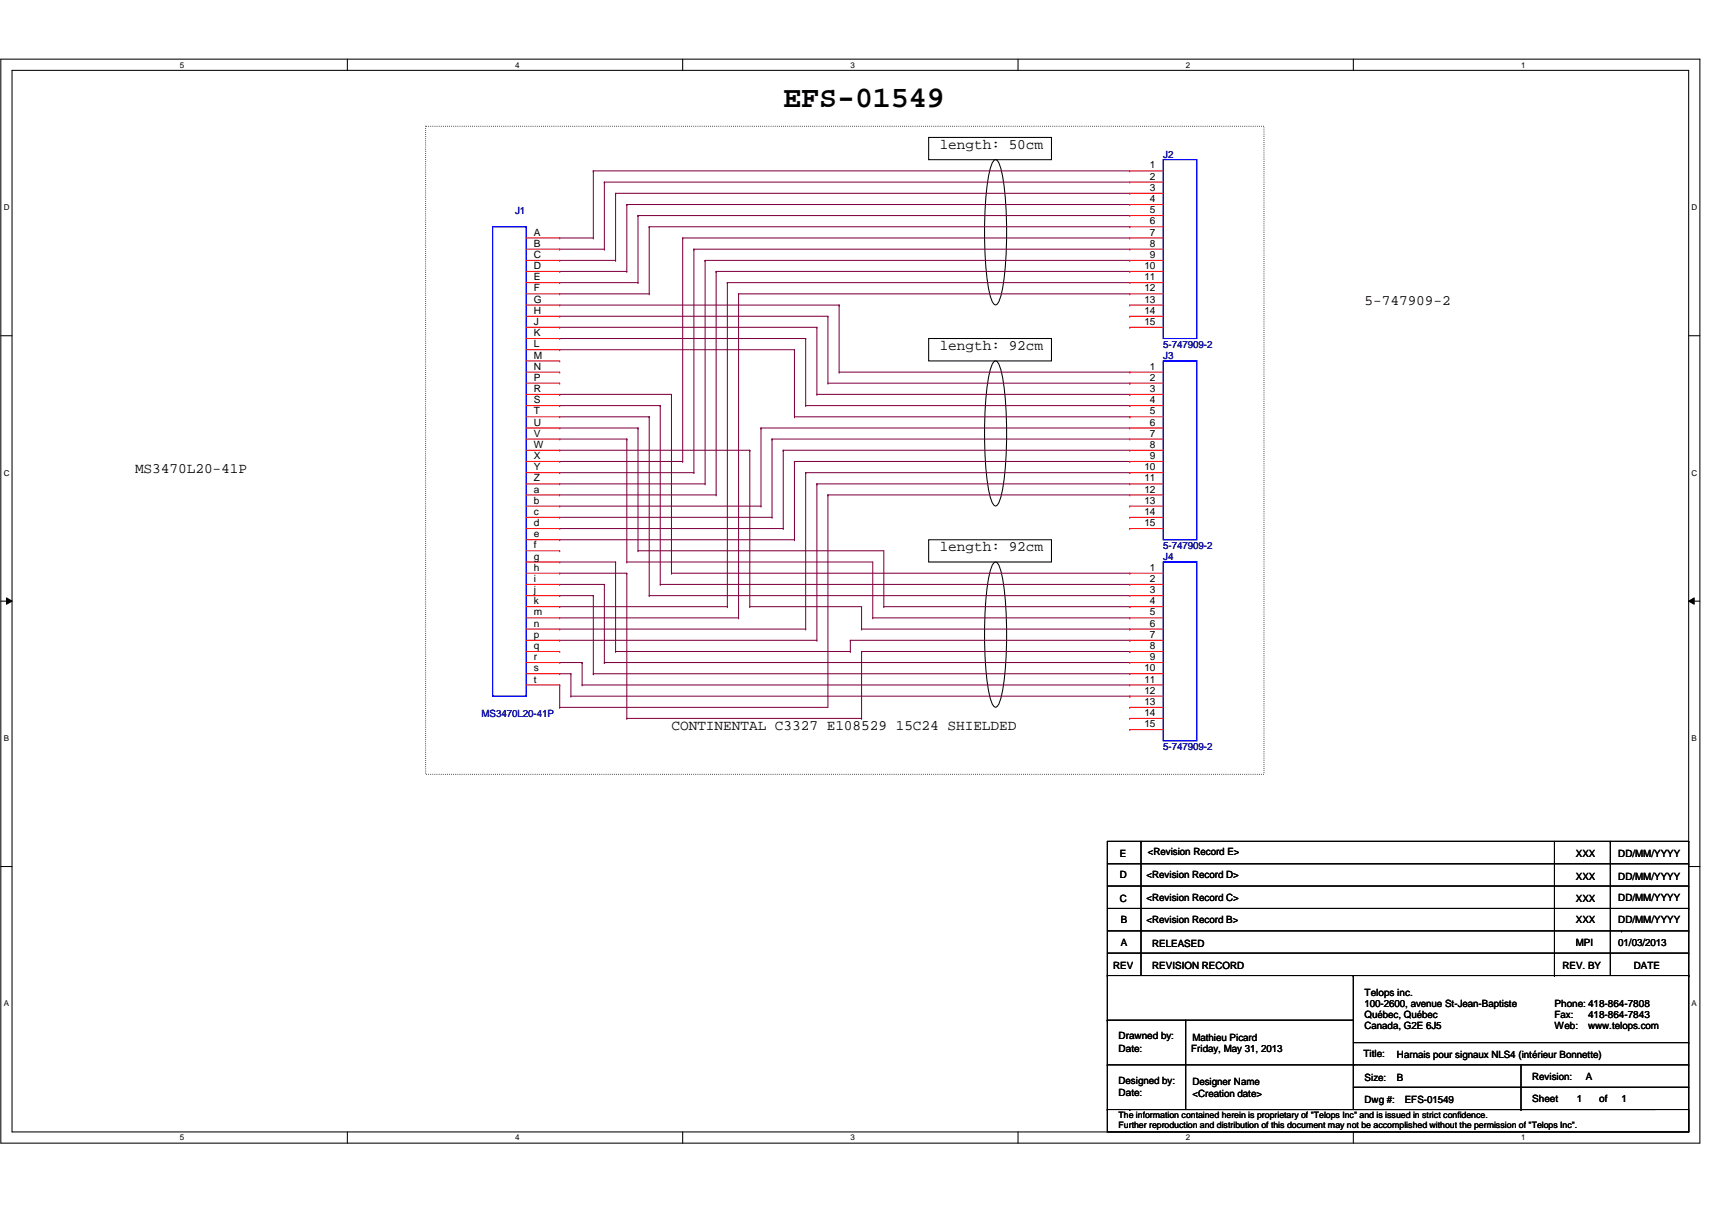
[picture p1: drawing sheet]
<svg xmlns="http://www.w3.org/2000/svg" width="420mm" height="297mm" viewBox="0 0 420 297" stroke-linecap="round" stroke-linejoin="round" font-family="sans-serif">
<path d="M.2 14.5h417v266.1h-417zM3 17.3h411.4v260.6h-411.4z" fill="none" stroke="#000" stroke-width=".25"/>
<g fill="#fff">
<path d="M44.1 14.8h1.1v2.2h-1.1z"/>
<path d="M44.1 278.2h1.1v2.2h-1.1z"/>
</g>
<path d="M85.2 14.5v2.8M85.2 277.9v2.7" fill="none" stroke="#000" stroke-width=".25"/>
<g fill="#fff">
<path d="M126.4 14.8h1.1v2.2h-1.1z"/>
<path d="M126.4 278.2h1.1v2.2h-1.1z"/>
</g>
<path d="M167.5 14.5v2.8M167.5 277.9v2.7" fill="none" stroke="#000" stroke-width=".25"/>
<g fill="#fff">
<path d="M208.7 14.8h1.1v2.2h-1.1z"/>
<path d="M208.7 278.2h1.1v2.2h-1.1z"/>
</g>
<path d="M249.8 14.5v2.8M249.8 277.9v2.7" fill="none" stroke="#000" stroke-width=".25"/>
<g fill="#fff">
<path d="M291 14.8h1.1v2.2h-1.1z"/>
<path d="M291 278.2h1.1v2.2h-1.1z"/>
</g>
<path d="M332.1 14.5v2.8M332.1 277.9v2.7" fill="none" stroke="#000" stroke-width=".25"/>
<g fill="#fff">
<path d="M373.3 14.8h1.1v2.2h-1.1z"/>
<path d="M373.3 278.2h1.1v2.2h-1.1z"/>
<path d="M.9 49.8h1.4v2.2h-1.4z"/>
<path d="M415.2 49.8h1.3v2.2h-1.3z"/>
<path d="M.9 115h1.4v2.2h-1.4z"/>
<path d="M415.2 115h1.3v2.2h-1.3z"/>
</g>
<path d="M.2 82.4h2.8M414.4 82.4h2.8" fill="none" stroke="#000" stroke-width=".25"/>
<g fill="#fff">
<path d="M.9 180.1h1.3v2.2h-1.3z"/>
<path d="M415.2 180.1h1.3v2.2h-1.3z"/>
</g>
<path d="M.2 147.6h2.8M1.6 146.8l1.4 .8-1.4 .7zM414.4 147.6l1.4-.8v1.5zM414.4 147.6h2.8" fill="none" stroke="#000" stroke-width=".25"/>
<path d="M1.6 146.8l1.4 .8-1.4 .7zM414.4 147.6l1.4-.8v1.5z" fill="#000"/>
<g fill="#fff">
<path d="M.9 245.3h1.3v2.2h-1.3z"/>
<path d="M415.2 245.3h1.3v2.2h-1.3z"/>
</g>
<g fill="none" stroke="#000" stroke-width=".25">
<path d="M227.9 33.7h30.2v5.5h-30.2zM244 39.3l.3-.1a2.18 2.18 0 0 1 1.2 1.8 84.1 84.1 0 0 1 1.1 25.6l-.8 5.5a3.9 3.9 0 0 1-1.5 2.7 2.18 2.18 0 0 1-1.2-1.8 84.1 84.1 0 0 1-1.2-23.8 26.6 26.6 0 0 1 1.8-9.5zM227.9 83.1h30.2v5.5h-30.2zM244 88.7l.3-.1a2.18 2.18 0 0 1 1.2 1.8 83.8 83.8 0 0 1 1.1 25.5l-.8 5.5a3.9 3.9 0 0 1-1.5 2.8 2.18 2.18 0 0 1-1.2-1.8 84 84 0 0 1-1.2-23.8 26.5 26.5 0 0 1 1.8-9.5zM227.9 132.5h30.2v5.5h-30.2zM244 138.1l.3-.1a2.18 2.18 0 0 1 1.2 1.8 84.1 84.1 0 0 1 1.1 25.5l-.8 5.5a3.9 3.9 0 0 1-1.5 2.8 2.18 2.18 0 0 1-1.2-1.8 84.1 84.1 0 0 1-1.2-23.9 26.6 26.6 0 0 1 1.8-9.5zM.2 212.7h2.8M271.8 217.5h142.6M271.8 212h142.6M280 206.5h.1M280 206.5v33M381.5 206.5v33"/>
<path d="M395.2 206.5h.1M395.2 206.5v33M414.4 217.5h.1M414.4 212h.1M414.4 206.5h.1M414.4 212.7h2.8M414.4 206.5v71.4M414.4 206.5h-142.6v65.9M271.8 239.5h.1M271.8 239.5h142.6M271.8 234h142.6M271.8 228.5h142.6"/>
<path d="M271.8 223h142.6M332.1 239.5h.1M332.1 239.5v32.9M381.5 239.5h.1M398 228.5h.1M414.4 239.5h.1M414.4 234h.1M414.4 228.5h.1M414.4 223h.1M271.8 250.4h.1M271.8 250.4h60.3M291 250.4h.1"/>
<path d="M291 250.4v22M332.1 255.9h82.3M414.4 255.9h.1M271.8 272.4h142.6v5.5h-142.6zM271.8 272.4h.1M271.8 261.4h.1M271.8 261.4h142.6M277.3 272.4h.1M277.3 272.4h128.9M332.1 266.9h82.3M373.3 272.4h.1M373.3 261.4v11"/>
<path d="M414.4 261.4h.1M414.4 266.9h.1"/>
</g>
<path d="M104.5 31h205.7v159.1h-205.7z" fill="none" stroke="#000" stroke-width=".25" stroke-dasharray="0 .5"/>
<g fill="none" stroke="#800040" stroke-width=".25">
<path d="M137.4 58.4h8.2M145.6 58.4h.1M145.6 42h.1M145.6 42v16.4M145.6 42h131.7M148.3 44.7h.1M148.3 44.7v16.5M148.3 44.7h129M151.1 47.5h.1M151.1 47.5v16.4M151.1 47.5h126.2M153.8 50.2h.1"/>
<path d="M153.8 50.2v16.4M153.8 50.2h123.5M156.6 52.9h.1M156.6 52.9v16.5M156.6 52.9h120.7M159.3 55.7h.1M159.3 55.7v16.4M159.3 55.7h118M167.5 58.4h.1M167.5 58.4h109.8M167.5 58.4v54.9M137.4 61.2h10.9"/>
<path d="M137.4 63.9h13.7M137.4 66.6h16.4M137.4 69.4h19.2M137.4 72.1h21.9M137.4 74.9h68.5M137.4 77.6h65.8M148.3 61.2h.1M151.1 63.9h.1M153.8 66.6h.1M156.6 69.4h.1M159.3 72.1h.1M170.3 61.2h.1"/>
<path d="M170.3 61.2h107M170.3 61.2v54.8M173 63.9h.1M173 63.9h104.3M173 63.9v54.9M175.8 66.6h.1M175.8 66.6h101.5M175.8 66.6v54.9M178.5 69.4h.1M178.5 69.4h98.8M178.5 69.4v79.5M181.3 72.1h.1"/>
<path d="M181.3 72.1h96M181.3 72.1v79.6M203.2 77.6h.1M203.2 77.6v16.5M205.9 74.9h.1M205.9 74.9v16.5M137.4 96.8h.1M137.4 80.3h63.1M137.4 96.8h27.4M137.4 83.1h60.3M137.4 99.6h24.6M137.4 85.9h57.6"/>
<path d="M162 99.6h.1M162 99.6v43.9M164.8 96.8h.1M164.8 96.8v43.9M195 85.9h.1M195 85.9v16.4M197.7 83.1h.1M197.7 99.6h.1M197.7 83.1v16.5M197.7 99.6h79.6M200.5 80.3h.1M200.5 96.8h.1"/>
<path d="M200.5 80.3v16.5M200.5 96.8h76.8M203.2 94.1h.1M203.2 94.1h74.1M205.9 91.4h.1M205.9 91.4h71.4M277.3 94.1h.1M277.3 96.8h.1M277.3 99.6h.1M137.4 113.3h30.1M137.4 116h32.9M137.4 118.8h35.6"/>
<path d="M137.4 102.3h21.9M137.4 105.1h19.2M137.4 107.8h16.4M137.4 110.5h46.6M153.8 107.8h.1M153.8 107.8v30.2M156.6 105.1h.1M156.6 105.1v30.1M159.3 102.3h.1M159.3 102.3v43.9M167.5 113.3h.1M170.3 116h.1"/>
<path d="M173 118.8h.1M184 110.5h.1M184 110.5v38.4M186.8 105.1h.1M186.8 105.1v19.1M186.8 105.1h90.5M189.5 107.8h.1M189.5 107.8v19.2M189.5 107.8h87.8M192.2 110.5h.1M192.2 110.5v19.3M192.2 110.5h85.1"/>
<path d="M195 102.3h.1M195 113.3h.1M195 113.3h82.3M195 113.3v19.2M195 102.3h82.3M197.7 116h.1M197.7 116h79.6M197.7 116v38.4M200.5 118.8h.1M200.5 118.8h76.8M200.5 118.8v38.4M277.3 102.3h.1"/>
<path d="M137.4 121.5h38.4M137.4 124.2h49.4M137.4 127h52.1M137.4 129.8h54.8M137.4 132.5h57.6M137.4 138h13.7M151.1 138h.1M151.1 138v21.9M153.8 138h.1M153.8 138h60.4v13.7M156.6 135.2h.1M156.6 135.2h60.3v13.7"/>
<path d="M175.8 121.5h.1M186.8 124.2h.1M189.5 127h.1M192.2 129.8h.1M195 132.5h.1M203.2 121.5h.1M203.2 121.5h74.1M203.2 121.5v52.2h-65.8M137.4 148.9h41.1M137.4 151.7h43.9M137.4 154.4h60.3M137.4 157.2h63.1"/>
<path d="M137.4 140.7h16.4M137.4 143.5h10.9M137.4 146.2h8.2M145.6 146.2h.1M145.6 146.2v19.2M148.3 143.5h.1M148.3 143.5v19.1M151.1 159.9h.1M151.1 159.9h57.6M153.8 140.7h.1M153.8 140.7v35.7M159.3 146.2h.1"/>
<path d="M159.3 146.2h118M162 143.5h.1M162 143.5h115.3M164.8 140.7h.1M164.8 140.7h112.5M178.5 148.9h.1M181.3 151.7h.1M184 148.9h.1M184 148.9h27.4v5.5M197.7 154.4h.1M200.5 157.2h.1M208.7 159.9h.1"/>
<path d="M208.7 157.2h.1M208.7 157.2h68.6M208.7 157.2v2.7M211.4 154.4h.1M211.4 159.9h.1M211.4 154.4h65.9M211.4 159.9v16.5M211.4 159.9h65.9M214.2 151.7h.1M214.2 151.7h63.1M216.9 148.9h.1M216.9 148.9h60.4"/>
<path d="M277.3 148.9h.1M277.3 151.7h.1M277.3 154.4h.1M277.3 157.2h.1M277.3 159.9h.1M137.4 173.7h.1M137.4 168.1h.1M137.4 162.6h5.5M137.4 165.4h2.7M137.4 168.1v5.6M140.1 165.4h.1M140.1 170.9h.1"/>
<path d="M140.1 165.4v5.5M140.1 170.9h137.2M142.9 162.6h.1M142.9 168.1h.1M142.9 162.6v5.5M142.9 168.1h134.4M145.6 165.4h.1M145.6 165.4h131.7M148.3 162.6h.1M148.3 162.6h129M153.8 176.4h.1M153.8 176.4h57.6"/>
<path d="M211.4 176.4h.1M277.3 170.9h.1"/>
</g>
<path d="M285.5 39.2h8.2v43.9h-8.2zM120.9 55.7h8.2v115.2h-8.2zM285.5 88.6h8.2v43.9h-8.2zM285.5 138h8.2v43.9h-8.2z" fill="none" stroke="#00f" stroke-width=".25"/>
<g fill="none" stroke="#f00" stroke-width=".25">
<path d="M129.1 58.4h8.3M137.4 58.4h.1M277.3 42h.1M277.3 44.7h.1M277.3 47.5h.1M277.3 50.2h.1M277.3 52.9h.1M277.3 55.7h.1M277.3 58.4h.1M277.3 42h8.2M277.3 44.7h8.2M277.3 47.5h8.2"/>
<path d="M277.3 50.2h8.2M277.3 52.9h8.2M277.3 55.7h8.2M277.3 58.4h8.2M129.1 61.2h8.3M129.1 63.9h8.3M129.1 66.6h8.3M129.1 69.4h8.3M129.1 72.1h8.3M129.1 74.9h8.3M129.1 77.6h8.3M137.4 61.2h.1"/>
<path d="M137.4 63.9h.1M137.4 66.6h.1M137.4 69.4h.1M137.4 72.1h.1M137.4 74.9h.1M137.4 77.6h.1M277.3 61.2h.1M277.3 63.9h.1M277.3 66.6h.1M277.3 69.4h.1M277.3 72.1h.1M277.3 74.9h.1"/>
<path d="M277.3 77.6h.1M277.3 61.2h8.2M277.3 63.9h8.2M277.3 66.6h8.2M277.3 69.4h8.2M277.3 72.1h8.2M277.3 74.9h8.2M277.3 77.6h8.2M129.1 80.3h8.3M129.1 83.1h8.3M129.1 85.9h8.3M129.1 88.6h8.3"/>
<path d="M129.1 91.4h8.3M129.1 94.1h8.3M129.1 96.8h8.3M129.1 99.6h8.3M137.4 80.3h.1M137.4 83.1h.1M137.4 85.9h.1M137.4 88.6h.1M137.4 91.4h.1M137.4 94.1h.1M137.4 96.8h.1M137.4 99.6h.1"/>
<path d="M277.3 80.3h.1M277.3 91.4h.1M277.3 94.1h.1M277.3 96.8h.1M277.3 99.6h.1M277.3 80.3h8.2M277.3 91.4h8.2M277.3 94.1h8.2M277.3 96.8h8.2M277.3 99.6h8.2M129.1 102.3h8.3M129.1 105.1h8.3"/>
<path d="M129.1 107.8h8.3M129.1 110.5h8.3M129.1 113.3h8.3M129.1 116h8.3M129.1 118.8h8.3M137.4 102.3h.1M137.4 105.1h.1M137.4 107.8h.1M137.4 110.5h.1M137.4 113.3h.1M137.4 116h.1M137.4 118.8h.1"/>
<path d="M277.3 102.3h.1M277.3 105.1h.1M277.3 107.8h.1M277.3 110.5h.1M277.3 113.3h.1M277.3 116h.1M277.3 118.8h.1M277.3 102.3h8.2M277.3 105.1h8.2M277.3 107.8h8.2M277.3 110.5h8.2M277.3 113.3h8.2"/>
<path d="M277.3 116h8.2M277.3 118.8h8.2M129.1 121.5h8.3M129.1 124.2h8.3M129.1 127h8.3M129.1 129.8h8.3M129.1 132.5h8.3M129.1 135.2h8.3M129.1 138h8.3M137.4 121.5h.1M137.4 124.2h.1M137.4 127h.1"/>
<path d="M137.4 129.8h.1M137.4 132.5h.1M137.4 135.2h.1M137.4 138h.1M277.3 121.5h.1M277.3 124.2h.1M277.3 127h.1M277.3 129.8h.1M277.3 121.5h8.2M277.3 124.2h8.2M277.3 127h8.2M277.3 129.8h8.2"/>
<path d="M129.1 140.7h8.3M129.1 143.5h8.3M129.1 146.2h8.3M129.1 148.9h8.3M129.1 151.7h8.3M129.1 154.4h8.3M129.1 157.2h8.3M129.1 159.9h8.3M137.4 140.7h.1M137.4 143.5h.1M137.4 146.2h.1M137.4 148.9h.1"/>
<path d="M137.4 151.7h.1M137.4 154.4h.1M137.4 157.2h.1M137.4 159.9h.1M277.3 140.7h.1M277.3 143.5h.1M277.3 146.2h.1M277.3 148.9h.1M277.3 151.7h.1M277.3 154.4h.1M277.3 157.2h.1M277.3 159.9h.1"/>
<path d="M277.3 140.7h8.2M277.3 143.5h8.2M277.3 146.2h8.2M277.3 148.9h8.2M277.3 151.7h8.2M277.3 154.4h8.2M277.3 157.2h8.2M277.3 159.9h8.2M129.1 162.6h8.3M129.1 165.4h8.3M129.1 168.1h8.3M137.4 162.6h.1"/>
<path d="M137.4 165.4h.1M137.4 168.1h.1M277.3 162.6h.1M277.3 165.4h.1M277.3 168.1h.1M277.3 170.9h.1M277.3 173.7h.1M277.3 176.4h.1M277.3 179.1h.1M277.3 162.6h8.2M277.3 165.4h8.2M277.3 168.1h8.2"/>
<path d="M277.3 170.9h8.2M277.3 173.7h8.2M277.3 176.4h8.2M277.3 179.1h8.2"/>
</g>
<text font-size="7.4" x="192.2" y="26.2">EFS-01549</text>
<g font-size="3.6">
<text x="230.6" y="36.5">length: 50cm</text>
<text x="334.9" y="74.9">5-747909-2</text>
<text x="230.6" y="85.9">length: 92cm</text>
<text x="33.1" y="116.1">MS3470L20-41P</text>
<text x="230.6" y="135.3">length: 92cm</text>
<text x="164.8" y="179.2">CONTINENTAL C3327 E108529 15C24 SHIELDED</text>
</g>
<g font-size="2.5">
<text x="282.2" y="41.4">1</text>
<text x="282.2" y="44.1">2</text>
<text x="282.2" y="46.9">3</text>
<text x="282.2" y="49.6">4</text>
<text x="282.2" y="52.3">5</text>
<text x="131.1" y="57.8">A</text>
<text x="282.2" y="55.1">6</text>
<text x="282.2" y="57.8">7</text>
<text x="131.1" y="60.6">B</text>
<text x="131.1" y="63.3">C</text>
<text x="282.2" y="60.6">8</text>
<text x="282.2" y="63.3">9</text>
<text x="131.1" y="66">D</text>
<text x="131.1" y="68.8">E</text>
<text x="131.1" y="71.5">F</text>
<text x="280.9" y="66">10</text>
<text x="280.9" y="68.8">11</text>
<text x="280.9" y="71.5">12</text>
<text x="131.1" y="74.3">G</text>
<text x="131.1" y="77">H</text>
<text x="280.9" y="74.3">13</text>
<text x="280.9" y="77">14</text>
<text x="131.1" y="79.8">J</text>
<text x="131.1" y="82.5">K</text>
<text x="280.9" y="79.8">15</text>
<text x="131.1" y="85.3">L</text>
<text x="131.1" y="88">M</text>
<text x="131.1" y="90.8">N</text>
<text x="131.1" y="93.5">P</text>
<text x="282.2" y="90.8">1</text>
<text x="282.2" y="93.5">2</text>
<text x="131.1" y="96.2">R</text>
<text x="131.1" y="99">S</text>
<text x="131.1" y="101.7">T</text>
<text x="282.2" y="96.2">3</text>
<text x="282.2" y="99">4</text>
<text x="282.2" y="101.7">5</text>
<text x="131.1" y="104.5">U</text>
<text x="131.1" y="107.2">V</text>
<text x="282.2" y="104.5">6</text>
<text x="282.2" y="107.2">7</text>
<text x="131.1" y="109.9">W</text>
<text x="131.1" y="112.7">X</text>
<text x="282.2" y="109.9">8</text>
<text x="282.2" y="112.7">9</text>
<text x="131.1" y="115.4">Y</text>
<text x="131.1" y="118.2">Z</text>
<text x="280.9" y="115.4">10</text>
<text x="280.9" y="118.2">11</text>
<text x="131.1" y="120.9">a</text>
<text x="131.1" y="123.7">b</text>
<text x="280.9" y="120.9">12</text>
<text x="280.9" y="123.7">13</text>
<text x="131.1" y="126.4">c</text>
<text x="131.1" y="129.2">d</text>
<text x="131.1" y="131.9">e</text>
<text x="280.9" y="126.4">14</text>
<text x="280.9" y="129.2">15</text>
<text x="131.1" y="134.6">f</text>
<text x="131.1" y="137.4">g</text>
<text x="131.1" y="140.1">h</text>
<text x="131.1" y="142.9">i</text>
<text x="282.2" y="140.1">1</text>
<text x="282.2" y="142.9">2</text>
<text x="131.1" y="145.6">j</text>
<text x="131.1" y="148.3">k</text>
<text x="282.2" y="145.6">3</text>
<text x="282.2" y="148.3">4</text>
<text x="131.1" y="151.1">m</text>
<text x="131.1" y="153.8">n</text>
<text x="282.2" y="151.1">5</text>
<text x="282.2" y="153.8">6</text>
<text x="131.1" y="156.6">p</text>
<text x="131.1" y="159.3">q</text>
<text x="282.2" y="156.6">7</text>
<text x="282.2" y="159.3">8</text>
<text x="131.1" y="162.1">r</text>
<text x="131.1" y="164.8">s</text>
<text x="131.1" y="167.6">t</text>
<text x="280.9" y="164.8">10</text>
<text x="280.9" y="167.6">11</text>
<text x="282.2" y="162.1">9</text>
<text x="280.9" y="170.3">12</text>
<text x="280.9" y="173.1">13</text>
<text x="280.9" y="175.8">14</text>
<text x="280.9" y="178.5">15</text>
<text x="281.7" y="209.9">&lt;Revision Record E&gt;</text>
<text x="274.8" y="215.6">D</text>
<text x="274.8" y="210.4">E</text>
<text x="281.4" y="215.6">&lt;Revision Record D&gt;</text>
<text x="386.7" y="215.9">XXX</text>
<text x="386.7" y="210.4">XXX</text>
<text x="397.2" y="215.9">DD/MM/YYYY</text>
<text x="397.2" y="210.4">DD/MM/YYYY</text>
<text x="274.8" y="221.4">C</text>
<text x="281.4" y="221.1">&lt;Revision Record C&gt;</text>
<text x="386.7" y="221.4">XXX</text>
<text x="397.2" y="221.1">DD/MM/YYYY</text>
<text x="275.1" y="226.6">B</text>
<text x="281.4" y="226.6">&lt;Revision Record B&gt;</text>
<text x="386.7" y="226.6">XXX</text>
<text x="397.2" y="226.6">DD/MM/YYYY</text>
<text x="275.1" y="232.1">A</text>
<text x="282.8" y="232.4">RELEASED</text>
<text x="386.7" y="232.1">MPI</text>
<text x="397.2" y="232.1">01/03/2013</text>
<text x="273.2" y="237.9">REV</text>
<text x="282.8" y="237.9">REVISION RECORD</text>
<text x="383.4" y="237.9">REV. BY</text>
<text x="401" y="237.9">DATE</text>
<text x="334.9" y="244.5">Telops inc.</text>
<text x="334.9" y="247.2">100-2600, avenue St-Jean-Baptiste</text>
<text x="334.9" y="249.9">Québec, Québec</text>
<text x="381.5" y="247.2">Phone: 418-864-7808</text>
<text x="381.5" y="249.9">Fax:</text>
<text x="389.8" y="249.9">418-864-7843</text>
<text x="274.5" y="255.1">Drawned by:</text>
<text x="292.6" y="255.4">Mathieu Picard</text>
<text x="334.9" y="252.7">Canada, G2E 6J5</text>
<text x="381.5" y="252.7">Web:</text>
<text x="389.8" y="252.7">www.telops.com</text>
<text x="274.5" y="258.2">Date:</text>
<text x="292.3" y="258.2">Friday, May 31, 2013</text>
<text x="334.6" y="259.5">Title:</text>
<text x="342.8" y="259.8">Harnais pour signaux NLS4 (intérieur Bonnette)</text>
<text x="274.5" y="266.1">Designed by:</text>
<text x="274.5" y="269.2">Date:</text>
<text x="292.6" y="269.4">&lt;Creation date&gt;</text>
<text x="292.6" y="266.4">Designer Name</text>
<text x="334.9" y="265.3">Size:</text>
<text x="342.8" y="265.3">B</text>
<text x="376" y="265">Revision:</text>
<text x="389.2" y="265">A</text>
<text x="334.9" y="270.8">Dwg #:</text>
<text x="344.8" y="270.8">EFS-01549</text>
<text x="376" y="270.5">Sheet</text>
<text x="387" y="270.5">1</text>
<text x="392.5" y="270.5">of</text>
<text x="398" y="270.5">1</text>
</g>
<g font-size="2.5" fill="#000080">
<text x="285.5" y="38.7">J2</text>
<text x="126.4" y="52.5">J1</text>
<text x="285.5" y="85.3">5-747909-2</text>
<text x="285.5" y="88.1">J3</text>
<text x="285.5" y="137.5">J4</text>
<text x="285.5" y="134.7">5-747909-2</text>
<text x="118.2" y="175.9">MS3470L20-41P</text>
<text x="285.5" y="184.1">5-747909-2</text>
</g>
<g font-size="2.2">
<text x="274.5" y="274.4">The information contained herein is proprietary of &quot;Telops Inc&quot; and is issued in strict confidence.</text>
<text x="274.5" y="276.9">Further reproduction and distribution of this document may not be accomplished without the permission of &quot;Telops Inc&quot;.</text>
</g>
<g font-size="2">
<text x="44.1" y="16.6">5</text>
<text x="126.4" y="16.6">4</text>
<text x="208.7" y="16.6">3</text>
<text x="291" y="16.6">2</text>
<text x="373.3" y="16.6">1</text>
<text x=".9" y="51.6">D</text>
<text x="415.2" y="51.6">D</text>
<text x=".9" y="116.8">C</text>
<text x="415.2" y="116.8">C</text>
<text x=".9" y="181.9">B</text>
<text x="415.2" y="181.9">B</text>
<text x=".9" y="247.1">A</text>
<text x="415.2" y="247.1">A</text>
<text x="44.1" y="280">5</text>
<text x="126.4" y="280">4</text>
<text x="208.7" y="280">3</text>
<text x="291" y="280">2</text>
<text x="373.3" y="280">1</text>
</g>
</svg>
